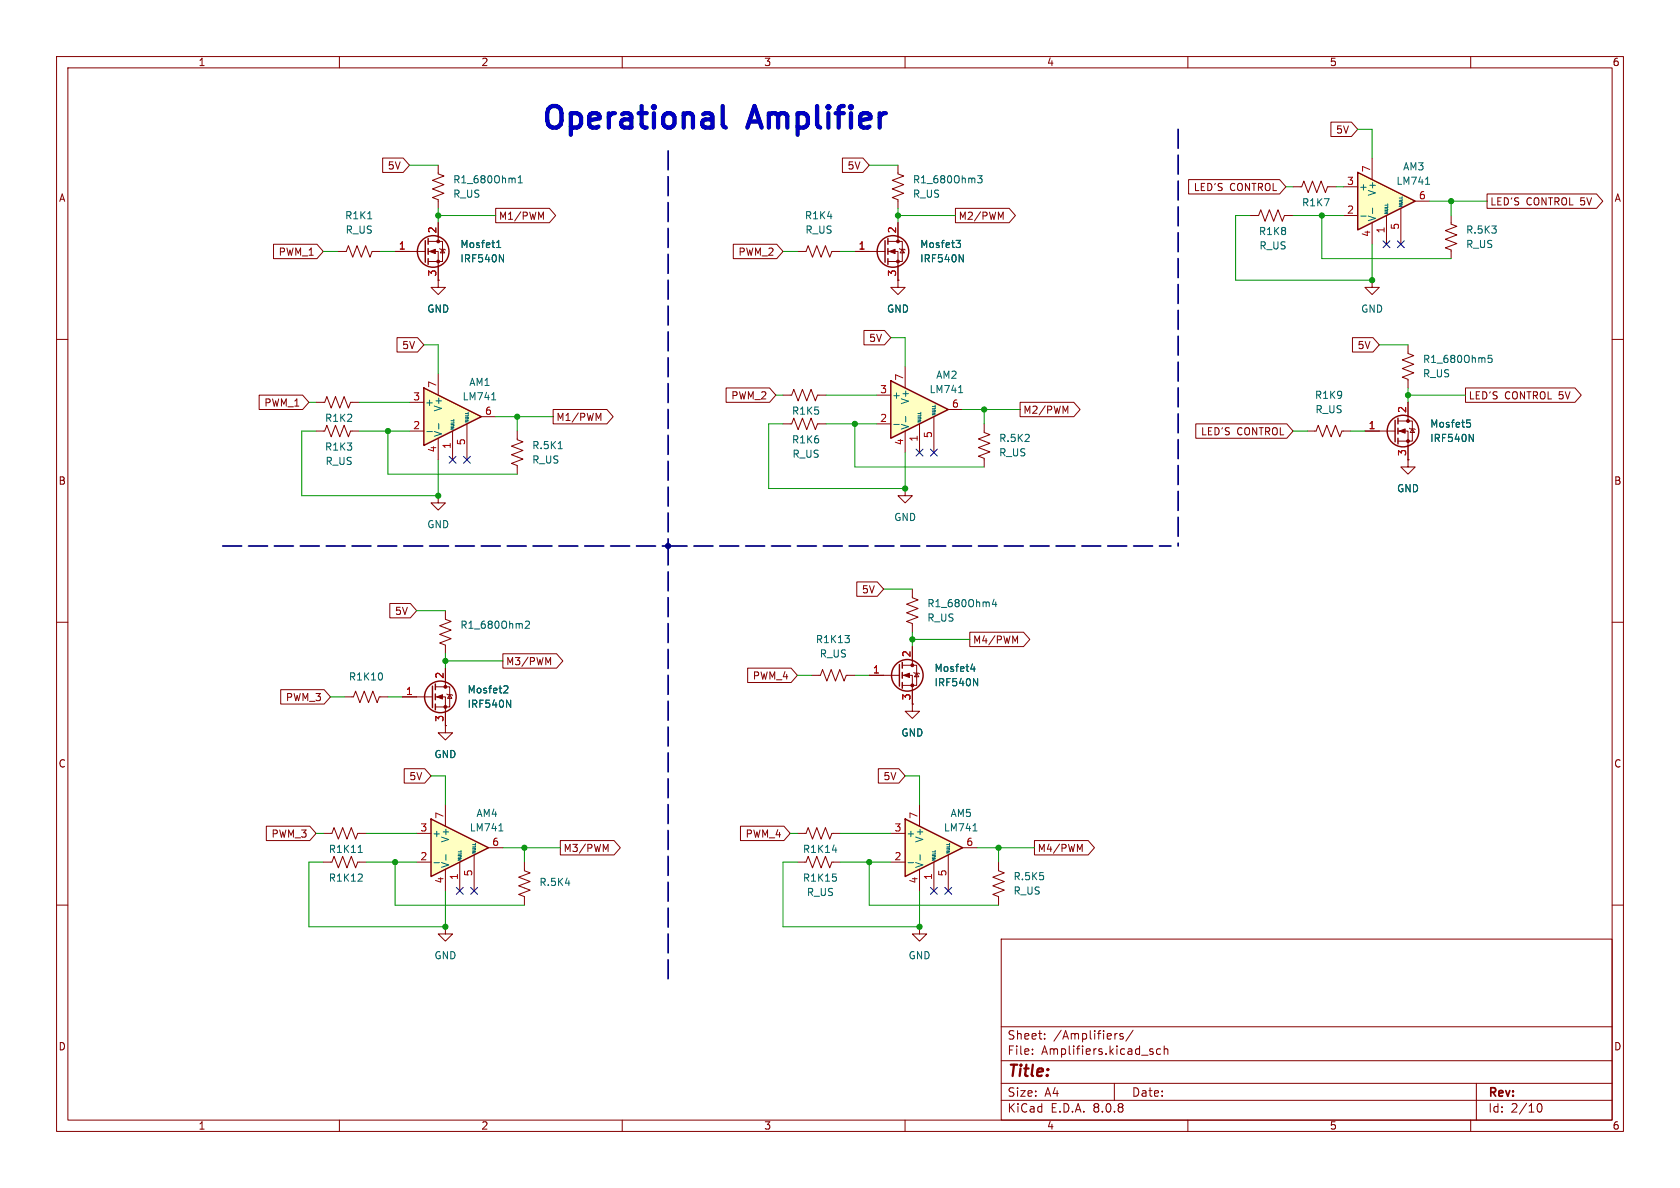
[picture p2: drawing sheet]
<svg xmlns="http://www.w3.org/2000/svg" width="297mm" height="210mm" viewBox="0 0 297 210" stroke-linecap="round" stroke-linejoin="round" font-family="sans-serif">
<g fill="none" stroke="#840000" stroke-width=".18">
<path d="M10 10h277v190h-277zM12 12h273v186h-273zM60 10v2M110 10v2M160 10v2M210 10v2M260 10v2M10 60h2M285 60h2M10 110h2M285 110h2M10 160h2"/>
<path d="M177 166h108v32h-108zM285 160h2M60 198v2M110 198v2M160 198v2M177 194.5h108M177 191.5h108M177 187.5h108M177 181.5h108M182.5 186.3v.1M182.5 185.5v.1M184.7 183.6v.1"/>
<path d="M184.7 182.8v.1M197 191.5v3M197.5 182.7l-.3 .1M198.5 182.8l-.3-.1-.2 .2v.2l.5 .2v.3h-.5M200.3 182.1l-1.3 2M203.7 185.9l.2 .2-.2 .3M203.7 185.4l.1 .1M205.2 185.5l-.5-.1-.2 .3v.4l.1 .2h.6M205.8 185.5l.2-.1 .4 .1 .1 .9M205.8 184.9v1.5M210 198v2M260 198v2"/>
<path d="M261 191.5v6.5M271.7 195.7l.2-.5 .2-.1a.81 .81 0 0 1 .6 .6 .81 .81 0 0 1-.3 .8h-.4l-.3-.5"/>
</g>
<path d="M160 144.8l10.2 5.1-10.2 5z" fill="#ffffc2"/>
<g fill="none" stroke="#840000" stroke-width=".25">
<path d="M159 117.5v3.8M159.5 117.1v1M159.5 118.9v1M159.5 120.7v1M160 144.8l10.2 5.1-10.2 5z"/>
<circle cx="160.4" cy="119.4" r="2.79"/>
</g>
<g fill="none" stroke="#840000" stroke-width=".18">
<path d="M77.5 29.2v1.5l1 .4-2 .8 2 .7-2 .8 2 .8-2 .7 1 .4v1.5M221 38.1h1.5l.4-1 .7 2 .8-2 .8 2 .7-2 .8 2 .4-1h1.5M242.6 49.5v1.3h1.2l-1.2 1.3-1.3-1.3h1.3M242.6 49.5h.1M55.9 71.1h1.5l.4-1 .7 2 .8-2 .8 2 .7-2 .8 2 .4-1h1.5M91.4 76.2v1.5l1.1 .4-2.1 .8 2.1 .7-2.1 .8 2.1 .8-2.1 .7 1 .4v1.5M138.4 69.9h1.6l.3-1.1 .8 2.1 .8-2.1 .7 2.1 .8-2.1 .7 2.1 .4-1h1.5M138.4 74.9h1.6l.3-1 .8 2 .8-2 .7 2 .8-2 .7 2 .4-1h1.5M231.1 76.2h1.6l.3-1 .8 2 .8-2 .7 2 .8-2 .8 2 .3-1h1.6M153.7 119.4h5.3M159.5 119.4h1.8v5.1M159.5 117.6h2.6v3.6h-2.6"/>
<path d="M161.3 104.1v1.6l1 .3-2 .8 2 .8-2 .7 2 .8-2 .8 1 .3v1.6M161.3 114.3v3.3M161.5 118.9l.2 .1h.7l.2 .1M162.1 119l.3 .6h-.7zM61 123.2h1.5l.4-1 .7 2 .8-2 .8 2 .7-2 .8 2 .4-1h1.5M78.7 128.3v1.2h1.3l-1.3 1.3-1.2-1.3h1.2M78.7 128.3h.1M161.3 124.5v1.2h1.3l-1.3 1.3-1.3-1.3h1.3M161.3 124.5h.1M57.1 152.4h1.6l.4-1 .7 2 .8-2 .7 2 .8-2 .8 2 .3-1h1.6M57.1 147.3h1.6l.4-1 .7 2 .8-2 .7 2 .8-2 .8 2 .3-1h1.6M157.5 152.4h2.5"/>
<path d="M157.5 147.3h2.5M162.6 142.2v3.9M162.6 153.7v3.8M165.1 152.4v5.1M167.6 151.1v6.4M170.2 149.9h2.5M176.5 152.4v1.5l1 .4-2 .8 2 .7-2 .8 2 .8-2 .7 1 .4v1.5M78.7 163.8v1.3h1.3l-1.3 1.3-1.2-1.3h1.2M78.7 163.8h.1"/>
</g>
<g fill="none" stroke="#006464" stroke-width=".18">
<path d="M91.6 32.3h.7M91.6 31.4l.4-.3v1.2M98.7 79.3h.7M67.5 119.1l.1 .3-.1 .7M171.6 118.3h.8M172.1 120l.7 1.2v-1.2M172.2 117.8v.9M175.7 105.9l-.3 .9h.8M176 106.4v.9M63.3 150.7h.8M63.9 154.6l.2 .1-.1 .3-.7 .8h.8M160.5 152.5h1"/>
<path d="M162.7 151.1v1M164.8 151.8h.5l-.5 .3h.5M164.8 151.5h.4M164.8 151.2h.4M164.8 151h.5M164.8 150.6h.5M167.4 150.5h.5l-.5 .3h.5M167.4 150.2h.4M167.4 150h.4M167.4 149.7h.5M167.4 149.3h.5M172 146.9h.7"/>
</g>
<g fill="#840000" stroke="#840000" stroke-width=".18">
<path d="M159.8 119.4l1-.4v.8z"/>
<circle cx="161.3" cy="121.2" r=".25"/>
<circle cx="161.3" cy="117.6" r=".25"/>
</g>
<path d="M240 30.5l10.2 5.1-10.2 5z" fill="#ffffc2"/>
<path d="M240 30.5l10.2 5.1-10.2 5z" fill="none" stroke="#840000" stroke-width=".25"/>
<path d="M237.5 38.1h2.5M237.5 33h2.5M242.6 27.9v3.9M242.6 39.4v3.8M245.1 38.1v5.1M247.6 36.8v6.4M250.2 35.6h2.5M141 44.5h1.5l.4-1.1 .7 2.1 .8-2.1 .8 2.1 .7-2.1 .8 2.1 .4-1h1.5M55.9 76.2h1.5l.4-1 .7 2 .8-2 .8 2 .7-2 .8 2 .4-1h1.5M77.5 87.6v1.3h1.2l-1.2 1.3-1.3-1.3h1.3M77.5 87.6h.1" fill="none" stroke="#840000" stroke-width=".18"/>
<g fill="none" stroke="#006464" stroke-width=".18">
<path d="M240.6 38.2h.9M242.7 36.8v1M244.8 37.5h.5l-.5 .3h.5M244.8 37.2h.4M244.8 36.9h.4M244.8 36.7h.5M244.8 36.3h.5M247.4 36.2h.5l-.5 .3h.5M247.4 35.9h.4M247.4 35.7h.4M247.4 35.4h.5M247.4 35h.5"/>
<path d="M252 32.6h.7"/>
</g>
<path d="M74.9 68.6l10.2 5.1-10.2 5z" fill="#ffffc2"/>
<g fill="none" stroke="#840000" stroke-width=".25">
<path d="M75.2 42.5v3.9M75.7 42.2v1M75.7 43.9v1.1M75.7 45.7v1M156.5 42.5v3.9M157 42.2v1M157 43.9v1.1M157 45.7v1M74.9 68.6l10.2 5.1-10.2 5zM246.6 74.3v3.8M247.1 73.9v1M247.1 75.7v1"/>
<path d="M247.1 77.5v1"/>
<circle cx="76.6" cy="44.4" r="2.79"/>
<circle cx="157.9" cy="44.4" r="2.79"/>
<circle cx="248" cy="76.2" r="2.79"/>
</g>
<g fill="none" stroke="#840000" stroke-width=".18">
<path d="M77.5 39.4v3.3M158.7 39.4v3.3M228.6 33h1.5l.4-1 .8 2 .7-2 .8 2 .8-2 .7 2 .4-1h1.5M59.7 44.5h1.5l.4-1.1 .8 2.1 .7-2.1 .8 2.1 .7-2.1 .8 2.1 .4-1h1.5M69.8 44.5h5.4M75.7 44.5h1.8v5M75.7 42.7h2.5v3.5h-2.5M77.5 49.5v1.3h1.2l-1.2 1.3-1.3-1.3h1.3M77.5 49.5h.1M77.7 43.9l.2 .2h.7l.1 .1M78.2 44.1l.4 .6h-.7zM151.1 44.5h5.4"/>
<path d="M157 44.5h1.7v5M157 42.7h2.5v3.5h-2.5M159 43.9l.1 .2h.8l.1 .1M159.5 44.1l.4 .6h-.8zM72.4 76.2h2.5M72.4 71.1h2.5M77.5 66v3.9M77.5 77.5v3.8M80 76.2v5.1M82.5 74.9v6.4M85.1 73.7h2.5M174 74.9v1.6l1 .3-2 .8 2 .8-2 .7 2 .8-2 .7 1 .4v1.6"/>
<path d="M241.3 76.2h5.3M247.1 76.2h1.8v5.1M247.1 74.4h2.6v3.6h-2.6M248.9 61v1.5l1 .4-2 .7 2 .8-2 .8 2 .7-2 .8 1 .4v1.5M248.9 71.1v3.3M249.2 75.7l.1 .1h.8l.1 .1M249.7 75.8l.4 .7h-.8zM160 86.4v1.2h1.3l-1.3 1.3-1.3-1.3h1.3M160 86.4h.1M248.9 81.3v1.3h1.3l-1.3 1.2-1.3-1.2h1.3M248.9 81.3h.1M143.5 119.4h1.5l.4-1 .8 2 .7-2 .8 2 .8-2 .7 2 .4-1h1.5"/>
<path d="M162.6 163.8v1.3h1.2l-1.2 1.3-1.3-1.3h1.3M162.6 163.8h.1"/>
</g>
<g fill="none" stroke="#006464" stroke-width=".18">
<path d="M65 38.7h.7M87.8 43.8h.7M87.8 42.9l.4-.4v1.3M88.3 45l.7 1.3v-1.3M169 42.5h.8l-.4 .5 .3 .1 .1 .4-.2 .3h-.4M169.6 45l.7 1.3v-1.3M75.5 76.3h.9M77.6 74.9v1M79.7 75.6h.5l-.5 .3h.5M79.7 75.3h.4M79.7 75h.4M79.7 74.8h.5"/>
<path d="M79.7 74.4h.5M82.3 74.3h.5l-.5 .3h.5M82.3 74h.4M82.3 73.8h.4M82.3 73.5h.5M82.3 73.1h.5M86.9 70.7h.7M259.3 74.2h.6M259.4 74.7h.3l.3 .3-.1 .4-.5 .1M259.7 76.8l.8 1.2v-1.2M263.7 62.8h-.6v.6l.1-.1 .5 .1 .1 .1-.1 .5-.2 .1-.4-.1M149.4 112.3h.8l-.5 .5"/>
<path d="M150 112.9l.2 .2-.2 .4"/>
</g>
<g fill="#840000" stroke="#840000" stroke-width=".18">
<path d="M157.2 44.5l1-.4v.7z"/>
<path d="M247.4 76.2l1-.4v.8z"/>
<path d="M75.9 44.5l1.1-.4v.7z"/>
<circle cx="158.7" cy="46.2" r=".25"/>
<circle cx="158.7" cy="42.7" r=".25"/>
<circle cx="248.9" cy="78" r=".25"/>
<circle cx="248.9" cy="74.4" r=".25"/>
<circle cx="77.5" cy="46.2" r=".25"/>
<circle cx="77.5" cy="42.7" r=".25"/>
</g>
<path d="M157.5 67.3l10.1 5.1-10.1 5.1z" fill="#ffffc2"/>
<path d="M157.5 67.3l10.1 5.1-10.1 5.1z" fill="none" stroke="#840000" stroke-width=".25"/>
<g fill="none" stroke="#840000" stroke-width=".18">
<path d="M158.7 29.2v1.5l1.1 .4-2.1 .8 2.1 .7-2.1 .8 2.1 .8-2.1 .7 1 .4v1.5M256.5 38.1v1.5l1.1 .4-2.1 .8 2.1 .7-2.1 .8 2.1 .8-2.1 .7 1 .4v1.5M158.7 49.5v1.3h1.3l-1.3 1.3-1.2-1.3h1.2M158.7 49.5h.1M154.9 74.9h2.6M154.9 69.9h2.6M160 64.8v3.8M160 76.2v3.8M162.6 74.9v5.1M165.1 73.7v6.3M167.6 72.4h2.6M141 147.3h1.5l.4-1 .7 2 .8-2 .8 2 .7-2 .8 2 .4-1h1.5"/>
<path d="M141 152.4h1.5l.4-1 .7 2 .8-2 .8 2 .7-2 .8 2 .4-1h1.5"/>
</g>
<g fill="none" stroke="#006464" stroke-width=".18">
<path d="M172.8 31.1h.8l-.4 .4 .4 .2v.5l-.2 .1-.6-.1M158 75h1M160.1 73.6v1M162.3 74.3h.5l-.5 .3h.5M162.3 74h.4M162.3 73.8h.4M162.3 73.5h.5M162.3 73.1h.5M164.8 73h.5l-.5 .3h.5M164.8 72.8h.4M164.8 72.5h.4M164.8 72.2h.5"/>
<path d="M164.8 71.8h.5M169.5 69.4h.7M147.2 150.3h.7M147.2 154.5h.6M147.8 155l.1 .2-.1 .5"/>
</g>
<path d="M76.2 144.8l10.2 5.1-10.2 5z" fill="#ffffc2"/>
<g fill="none" stroke="#840000" stroke-width=".25">
<path d="M76.5 121.3v3.8M77 120.9v1M77 122.7v1M77 124.5v1M76.2 144.8l10.2 5.1-10.2 5z"/>
<circle cx="77.9" cy="123.2" r="2.79"/>
</g>
<g fill="none" stroke="#840000" stroke-width=".18">
<path d="M67.6 27.9h3.7l1.1 1.3-1.1 1.3h-3.7zM77.5 39.4v2.5M87.6 36.8h9.5l1.1 1.3-1.1 1.3h-9.5zM95.6 38.4l.5-.9v1.3M148.9 27.9h3.7l1.1 1.3-1.1 1.3h-3.7zM158.7 39.4v2.5M168.9 36.8h9.5l1.1 1.3-1.1 1.3h-9.5zM176.9 38.4l.4-.9v1.3M210.1 31.7h16.1l1.1 1.3-1.1 1.3h-16.1zM235.3 21.6h3.6l1.1 1.3-1.1 1.2h-3.6zM262.9 34.3h19.3l1.2 1.3-1.2 1.2h-19.3zM48.4 43.2h7.6l1.1 1.3-1.1 1.2h-7.6z"/>
<path d="M69.8 44.5h2.6M70.2 59.7h3.6l1.1 1.3-1.1 1.2h-3.6zM77.5 49.5h.1M77.5 47v2.5M129.6 43.2h7.7l1.1 1.3-1.1 1.2h-7.7zM151.1 44.5h2.6M152.7 58.4h3.7l1.1 1.3-1.1 1.3h-3.7zM158.7 49.5h.1M158.7 47v2.5M239.1 59.7h3.6l1.1 1.3-1.1 1.2h-3.6zM45.8 69.8h7.7l1.1 1.3-1.1 1.3h-7.7zM97.8 72.4h9.5l1.1 1.3-1.1 1.2h-9.5z"/>
<path d="M105.8 74l.4-.9v1.2M128.4 68.6h7.6l1.2 1.3-1.2 1.2h-7.6zM180.3 71.1h9.5l1.1 1.3-1.1 1.3h-9.5zM188.4 72.7l.4-.9v1.3M211.4 74.9h16.1l1.1 1.3-1.1 1.3h-16.1zM241.3 76.2h2.5M248.9 71.1v2.6M248.9 78.7v2.6M259.1 68.6h19.3l1.1 1.3-1.1 1.2h-19.3zM248.9 81.3h.1M68.9 106.7h3.6l1.2 1.3-1.2 1.2h-3.6zM78.7 108v1.5l1.1 .4-2.1 .7 2.1 .8-2.1 .7 2.1 .8-2.1 .8 1 .3v1.6"/>
<path d="M78.7 118.1v3.3M88.9 115.6h9.5l1.1 1.2-1.1 1.3h-9.5zM96.9 117.1l.4-.9v1.3M132.2 118.1h7.7l1.1 1.3-1.1 1.3h-7.7zM151.5 102.9h3.6l1.1 1.2-1.1 1.3h-3.6zM153.7 119.4h2.5M161.3 114.3v2.5M171.4 111.8h9.5l1.2 1.2-1.2 1.3h-9.5zM179.5 113.3l.4-.9v1.3M49.6 121.9h7.7l1.1 1.3-1.1 1.3h-7.7zM71.1 123.2h5.4M71.5 135.9h3.6l1.1 1.3-1.1 1.2h-3.6z"/>
<path d="M77 123.2h1.7v5.1M77 121.4h2.5v3.6h-2.5M78.7 128.3h.1M79 122.7l.1 .1h.8l.1 .1M79.5 122.8l.4 .6h-.8zM155.3 135.9h3.6l1.1 1.3-1.1 1.2h-3.6zM161.3 124.5h.1M161.3 121.9v2.6M47.1 146h7.7l1.1 1.3-1.1 1.3h-7.7zM73.7 152.4h2.5M73.7 147.3h2.5M78.7 142.2v3.9"/>
<path d="M78.7 153.7v3.8M81.3 152.4v5.1M83.8 151.1v6.4M86.4 149.9h2.5M92.7 152.4v1.5l1 .4-2 .8 2 .7-2 .8 2 .8-2 .7 1 .4v1.5M99.1 148.6h9.5l1.1 1.3-1.1 1.2h-9.5zM107.1 150.2l.4-.9v1.2M130.9 146h7.7l1.1 1.3-1.1 1.3h-7.7zM182.9 148.6h9.5l1.1 1.3-1.1 1.2h-9.5zM190.9 150.2l.4-.9v1.2"/>
</g>
<g fill="none" stroke="#006464" stroke-width=".18">
<path d="M87.8 43.8h.7M87.8 42.9l.4-.4v1.3M88.3 45l.7 1.3v-1.3M169 42.5h.8l-.4 .5 .3 .1 .1 .4-.2 .3h-.4M169.6 45l.7 1.3v-1.3M259.3 74.2h.6M259.4 74.7h.3l.3 .3-.1 .4-.5 .1M259.7 76.8l.8 1.2v-1.2M92.9 109.9l.5-.1 .2 .4-.8 .9h.8M171.6 118.3h.8M172.1 120l.7 1.2v-1.2M172.2 117.8v.9"/>
<path d="M89.3 121.2l.4 .1 .1 .3-.8 .9h.8M89.6 123.8l.7 1.2v-1.2M76.7 152.5h1M78.8 151.1v1M81 151.8h.5l-.5 .3h.5M81 151.5h.4M81 151.2h.4M81 151h.5M81 150.6h.5M83.5 150.5h.5l-.5 .3h.5M83.5 150.2h.5M83.5 150h.5"/>
<path d="M83.5 149.7h.5M83.5 149.3h.5M88.2 146.9h.7M100 156.1h.7"/>
</g>
<g fill="#840000" stroke="#840000" stroke-width=".18">
<path d="M77.2 123.2l1-.4v.8z"/>
<circle cx="78.7" cy="125" r=".25"/>
<circle cx="78.7" cy="121.4" r=".25"/>
</g>
<path d="M127.8 18.7v3.3l.1 .4 .4 .2" fill="none" stroke="#0000c2" stroke-width=".76"/>
<path d="M118.1 26.7v69.8M208.3 22.9v73.6M39.4 96.5h78.7M118.1 96.5v77.5M118.1 96.5h88.9" fill="none" stroke="#000084" stroke-width=".3" stroke-dasharray="3.4 1.2"/>
<g fill="none" stroke="#009600" stroke-width=".18">
<path d="M72.4 29.2h5.1M77.5 38.1h10.1M77.5 36.8v2.6M153.7 29.2h5M158.7 38.1h10.2M158.7 36.8v2.6M221 38.1h-2.6v11.4h24.2v-6.3M227.3 33h1.3M228.6 38.1h8.9M233.7 38.1v7.6h22.8M236.2 33h1.3M240 22.9h2.6v5"/>
<path d="M252.7 35.6h10.2M256.5 35.6v2.5M57.1 44.5h2.6M67.3 44.5h2.5M138.4 44.5h2.6M148.6 44.5h2.5M157.5 59.7h2.5v5.1M54.6 71.1h1.3M55.9 76.2h-2.6v11.4h24.2v-6.3M63.5 76.2h8.9M63.5 71.1h8.9M68.6 76.2v7.6h22.8"/>
<path d="M74.9 61h2.6v5M87.6 73.7h10.2M91.4 73.7v2.5M137.2 69.9h1.2M138.4 74.9h-2.5v11.5h24.1v-6.4M146 69.9h8.9M146 74.9h8.9M151.1 74.9v7.7h22.9M170.2 72.4h10.1M174 72.4v2.5M228.6 76.2h2.5M238.8 76.2h2.5"/>
<path d="M243.8 61h5.1M248.9 68.6v2.5M248.9 69.9h10.2M73.7 108h5M78.7 115.6v2.5M78.7 116.8h10.2M141 119.4h2.5M151.1 119.4h2.6M156.2 104.1h5.1M161.3 113h10.1M161.3 111.8v2.5M58.4 123.2h2.6"/>
<path d="M68.6 123.2h2.5M76.2 137.2h2.5v5M160 137.2h2.6v5M55.9 147.3h1.2M57.1 152.4h-2.5v11.4h24.1v-6.3M64.8 152.4h8.9M64.8 147.3h8.9M69.8 152.4v7.6h22.9M88.9 149.9h10.2M92.7 149.9v2.5M139.7 147.3h1.3M141 152.4h-2.6v11.4h24.2v-6.3"/>
<path d="M148.6 152.4h8.9M148.6 147.3h8.9M153.7 152.4v7.6h22.8M172.7 149.9h10.2M176.5 149.9v2.5"/>
</g>
<g fill="none" stroke="#000084" stroke-width=".18">
<path d="M244.5 42.6l1.2 1.2M245.7 42.6l-1.2 1.2M247 42.6l1.3 1.2M248.3 42.6l-1.3 1.2M162 79.4l1.2 1.2M163.2 79.4l-1.2 1.2M164.5 79.4l1.2 1.2M165.7 79.4l-1.2 1.2M79.4 80.7l1.2 1.2M80.6 80.7l-1.2 1.2M81.9 80.7l1.3 1.2M83.2 80.7l-1.3 1.2"/>
<path d="M80.7 156.9l1.2 1.2M81.9 156.9l-1.2 1.2M83.2 156.9l1.2 1.2M84.4 156.9l-1.2 1.2M164.5 156.9l1.2 1.2M165.7 156.9l-1.2 1.2M167 156.9l1.2 1.2M168.2 156.9l-1.2 1.2"/>
</g>
<g fill="#009600" stroke="#009600" stroke-width=".18">
<circle cx="77.5" cy="38.1" r=".46"/>
<circle cx="248.9" cy="69.9" r=".46"/>
<circle cx="233.7" cy="38.1" r=".46"/>
<circle cx="256.5" cy="35.6" r=".46"/>
<circle cx="242.6" cy="49.5" r=".46"/>
<circle cx="162.6" cy="163.8" r=".46"/>
<circle cx="153.7" cy="152.4" r=".46"/>
<circle cx="176.5" cy="149.9" r=".46"/>
<circle cx="160" cy="86.4" r=".46"/>
<circle cx="174" cy="72.4" r=".46"/>
<circle cx="161.3" cy="113" r=".46"/>
<circle cx="151.1" cy="74.9" r=".46"/>
<circle cx="158.7" cy="38.1" r=".46"/>
<circle cx="92.7" cy="149.9" r=".46"/>
<circle cx="78.7" cy="163.8" r=".46"/>
<circle cx="78.7" cy="116.8" r=".46"/>
<circle cx="69.8" cy="152.4" r=".46"/>
<circle cx="91.4" cy="73.7" r=".46"/>
<circle cx="68.6" cy="76.2" r=".46"/>
<circle cx="77.5" cy="87.6" r=".46"/>
</g>
<circle cx="118.1" cy="96.5" r=".46" fill="#000084" stroke="#000084" stroke-width=".18"/>
<g font-size="5.3" fill="#0000c2">
<text x="95.3" y="23.9">Operational</text>
<text x="132.5" y="23.9">Amplifier</text>
</g>
<text font-size="2.8" fill="#840000" x="178" y="190.9">Title:</text>
<g font-size="2.1" fill="#840000">
<text x="178" y="184">Sheet:</text>
<text x="186.2" y="184">/Amplifiers/</text>
<text x="178" y="186.7">File:</text>
<text x="184.1" y="186.7">Amplifiers.kicad_sch</text>
<text x="178" y="196.9">KiCad</text>
<text x="178" y="194.1">Size:</text>
<text x="184.7" y="194.1">A4</text>
<text x="185.7" y="196.9">E.D.A.</text>
<text x="193.3" y="196.9">8.0.8</text>
<text x="200" y="194.1">Date:</text>
<text x="263" y="194.3">Rev:</text>
<text x="263" y="196.9">Id:</text>
<text x="267.1" y="196.9">2/10</text>
</g>
<g font-size="1.8" fill="#840000">
<text x="35" y="11.9">1</text>
<text x="85" y="11.9">2</text>
<text x="135" y="11.9">3</text>
<text x="185" y="11.9">4</text>
<text x="235" y="11.9">5</text>
<text x="285" y="11.9">6</text>
<text x="236.1" y="23.8">5V</text>
<text x="10.3" y="35.9">A</text>
<text x="68.5" y="30.2">5V</text>
<text x="149.7" y="30.2">5V</text>
<text x="210.9" y="34">LED'S</text>
<text x="217.4" y="34">CONTROL</text>
<text x="285.3" y="35.9">A</text>
<text x="88.1" y="39.1">M1/PWM</text>
<text x="169.4" y="39.1">M2/PWM</text>
<text x="263.4" y="36.5">LED'S</text>
<text x="269.8" y="36.5">CONTROL 5V</text>
<text x="49.2" y="45.4">PWM_1</text>
<text x="130.4" y="45.4">PWM_2</text>
<text x="71" y="61.9">5V</text>
<text x="153.5" y="60.6">5V</text>
<text x="239.9" y="61.9">5V</text>
<text x="129.2" y="70.8">PWM_2</text>
<text x="259.6" y="70.8">LED'S</text>
<text x="266" y="70.8">CONTROL 5V</text>
<text x="46.6" y="72.1">PWM_1</text>
<text x="98.3" y="74.6">M1/PWM</text>
<text x="180.8" y="73.3">M2/PWM</text>
<text x="212.2" y="77.2">LED'S</text>
<text x="218.6" y="77.2">CONTROL</text>
<text x="10.3" y="85.9">B</text>
<text x="285.3" y="85.9">B</text>
<text x="152.3" y="105.1">5V</text>
<text x="69.7" y="108.9">5V</text>
<text x="171.9" y="114">M4/PWM</text>
<text x="89.4" y="117.8">M3/PWM</text>
<text x="50.4" y="124.1">PWM_3</text>
<text x="133" y="120.3">PWM_4</text>
<text x="10.3" y="135.9">C</text>
<text x="285.3" y="135.9">C</text>
<text x="72.3" y="138.1">5V</text>
<text x="156.1" y="138.1">5V</text>
<text x="47.9" y="148.3">PWM_3</text>
<text x="131.7" y="148.3">PWM_4</text>
<text x="99.5" y="150.8">M3/PWM</text>
<text x="183.4" y="150.8">M4/PWM</text>
<text x="10.3" y="185.9">D</text>
<text x="285.3" y="185.9">D</text>
<text x="35" y="199.9">1</text>
<text x="85" y="199.9">2</text>
<text x="135" y="199.9">3</text>
<text x="185" y="199.9">4</text>
<text x="235" y="199.9">5</text>
<text x="285" y="199.9">6</text>
</g>
<g font-size="1.8" fill="#006464">
<text x="80" y="32.6">R1_680Ohm1</text>
<text x="80" y="35.2">R_US</text>
<text x="161.3" y="32.6">R1_680Ohm3</text>
<text x="161.3" y="35.2">R_US</text>
<text x="240.2" y="33.9">+</text>
<text x="243.4" y="34.7" transform="rotate(-90 243.4 34.7)">V+</text>
<text x="246.8" y="32.9">LM741</text>
<text x="248" y="30.3">AM3</text>
<text x="60.9" y="39">R1K1</text>
<text x="61" y="41.5">R_US</text>
<text x="142.2" y="39">R1K4</text>
<text x="142.3" y="41.5">R_US</text>
<text x="222.5" y="41.8">R1K8</text>
<text x="230.1" y="36.7">R1K7</text>
<text x="243.4" y="39.2" transform="rotate(-90 243.4 39.2)">V-</text>
<text x="259.1" y="41.5">R.5K3</text>
<text x="81.3" y="44">Mosfet1</text>
<text x="81.3" y="46.6">IRF540N</text>
<text x="162.6" y="44">Mosfet3</text>
<text x="162.6" y="46.6">IRF540N</text>
<text x="222.6" y="44.3">R_US</text>
<text x="259.1" y="44">R_US</text>
<text x="75.4" y="55.5">GND</text>
<text x="156.7" y="55.5">GND</text>
<text x="240.5" y="55.5">GND</text>
<text x="251.5" y="64.4">R1_680Ohm5</text>
<text x="75.1" y="72">+</text>
<text x="81.7" y="71">LM741</text>
<text x="82.9" y="68.4">AM1</text>
<text x="157.6" y="70.7">+</text>
<text x="160.9" y="71.6" transform="rotate(-90 160.9 71.6)">V+</text>
<text x="164.2" y="69.7">LM741</text>
<text x="165.4" y="67.2">AM2</text>
<text x="232.4" y="70.7">R1K9</text>
<text x="251.5" y="66.9">R_US</text>
<text x="57.4" y="74.8">R1K2</text>
<text x="78.3" y="77.3" transform="rotate(-90 78.3 77.3)">V-</text>
<text x="78.3" y="72.8" transform="rotate(-90 78.3 72.8)">V+</text>
<text x="139.9" y="73.5">R1K5</text>
<text x="160.9" y="76.1" transform="rotate(-90 160.9 76.1)">V-</text>
<text x="232.5" y="73.3">R_US</text>
<text x="252.7" y="75.8">Mosfet5</text>
<text x="57.4" y="79.9">R1K3</text>
<text x="57.5" y="82.4">R_US</text>
<text x="94" y="79.6">R.5K1</text>
<text x="94" y="82.1">R_US</text>
<text x="139.9" y="78.6">R1K6</text>
<text x="140" y="81.1">R_US</text>
<text x="176.5" y="78.3">R.5K2</text>
<text x="176.5" y="80.9">R_US</text>
<text x="252.7" y="78.3">IRF540N</text>
<text x="246.9" y="87.2">GND</text>
<text x="75.4" y="93.6">GND</text>
<text x="158" y="92.3">GND</text>
<text x="163.8" y="107.5">R1_680Ohm4</text>
<text x="81.3" y="111.4">R1_680Ohm2</text>
<text x="144.1" y="113.9">R1K13</text>
<text x="163.8" y="110.1">R_US</text>
<text x="144.8" y="116.4">R_US</text>
<text x="165.1" y="119">Mosfet4</text>
<text x="61.6" y="120.5">R1K10</text>
<text x="82.6" y="122.8">Mosfet2</text>
<text x="82.6" y="125.3">IRF540N</text>
<text x="165.1" y="121.5">IRF540N</text>
<text x="159.3" y="130.4">GND</text>
<text x="76.7" y="134.2">GND</text>
<text x="76.3" y="148.2">+</text>
<text x="79.6" y="149" transform="rotate(-90 79.6 149)">V+</text>
<text x="83" y="147.2">LM741</text>
<text x="84.1" y="144.6">AM4</text>
<text x="160.1" y="148.2">+</text>
<text x="163.4" y="149" transform="rotate(-90 163.4 149)">V+</text>
<text x="166.8" y="147.2">LM741</text>
<text x="167.9" y="144.6">AM5</text>
<text x="58" y="151">R1K11</text>
<text x="79.6" y="153.5" transform="rotate(-90 79.6 153.5)">V-</text>
<text x="141.8" y="151">R1K14</text>
<text x="163.4" y="153.5" transform="rotate(-90 163.4 153.5)">V-</text>
<text x="179.1" y="155.8">R.5K5</text>
<text x="58" y="156.1">R1K12</text>
<text x="95.3" y="156.8">R.5K4</text>
<text x="141.8" y="156.1">R1K15</text>
<text x="142.5" y="158.6">R_US</text>
<text x="179.1" y="158.3">R_US</text>
<text x="76.7" y="169.8">GND</text>
<text x="160.5" y="169.8">GND</text>
</g>
<g font-size="1.8" fill="#a90000">
<text x="238.1" y="32.8">3</text>
<text x="242.3" y="30.6" transform="rotate(-90 242.3 30.6)">7</text>
<text x="250.8" y="35.3">6</text>
<text x="77.2" y="41.3" transform="rotate(-90 77.2 41.3)">2</text>
<text x="158.5" y="41.3" transform="rotate(-90 158.5 41.3)">2</text>
<text x="238.1" y="37.8">2</text>
<text x="242.3" y="42" transform="rotate(-90 242.3 42)">4</text>
<text x="244.9" y="41.3" transform="rotate(-90 244.9 41.3)">1</text>
<text x="247.4" y="40.7" transform="rotate(-90 247.4 40.7)">5</text>
<text x="70.4" y="44.2">1</text>
<text x="151.7" y="44.2">1</text>
<text x="77.2" y="49" transform="rotate(-90 77.2 49)">3</text>
<text x="158.5" y="49" transform="rotate(-90 158.5 49)">3</text>
<text x="73" y="70.9">3</text>
<text x="77.2" y="68.7" transform="rotate(-90 77.2 68.7)">7</text>
<text x="155.5" y="69.6">3</text>
<text x="159.8" y="67.4" transform="rotate(-90 159.8 67.4)">7</text>
<text x="73" y="75.9">2</text>
<text x="85.7" y="73.4">6</text>
<text x="155.5" y="74.7">2</text>
<text x="164.8" y="77.5" transform="rotate(-90 164.8 77.5)">5</text>
<text x="168.2" y="72.1">6</text>
<text x="241.9" y="75.9">1</text>
<text x="248.7" y="73.1" transform="rotate(-90 248.7 73.1)">2</text>
<text x="77.2" y="80.1" transform="rotate(-90 77.2 80.1)">4</text>
<text x="79.8" y="79.4" transform="rotate(-90 79.8 79.4)">1</text>
<text x="82.3" y="78.8" transform="rotate(-90 82.3 78.8)">5</text>
<text x="159.8" y="78.8" transform="rotate(-90 159.8 78.8)">4</text>
<text x="162.3" y="78.2" transform="rotate(-90 162.3 78.2)">1</text>
<text x="248.7" y="80.7" transform="rotate(-90 248.7 80.7)">3</text>
<text x="154.2" y="119.1">1</text>
<text x="161" y="116.3" transform="rotate(-90 161 116.3)">2</text>
<text x="71.7" y="122.9">1</text>
<text x="78.5" y="120.1" transform="rotate(-90 78.5 120.1)">2</text>
<text x="161" y="123.9" transform="rotate(-90 161 123.9)">3</text>
<text x="78.5" y="127.7" transform="rotate(-90 78.5 127.7)">3</text>
<text x="74.2" y="147.1">3</text>
<text x="78.5" y="144.9" transform="rotate(-90 78.5 144.9)">7</text>
<text x="86.9" y="149.6">6</text>
<text x="158" y="147.1">3</text>
<text x="162.3" y="144.9" transform="rotate(-90 162.3 144.9)">7</text>
<text x="170.7" y="149.6">6</text>
<text x="74.2" y="152.1">2</text>
<text x="81" y="155.6" transform="rotate(-90 81 155.6)">1</text>
<text x="83.6" y="155" transform="rotate(-90 83.6 155)">5</text>
<text x="158" y="152.1">2</text>
<text x="164.8" y="155.6" transform="rotate(-90 164.8 155.6)">1</text>
<text x="167.4" y="155" transform="rotate(-90 167.4 155)">5</text>
<text x="78.5" y="156.3" transform="rotate(-90 78.5 156.3)">4</text>
<text x="162.3" y="156.3" transform="rotate(-90 162.3 156.3)">4</text>
</g>
<g font-size=".7" fill="#006464">
<text x="245.6" y="38" transform="rotate(-90 245.6 38)">NULL</text>
<text x="248.1" y="36.7" transform="rotate(-90 248.1 36.7)">NULL</text>
<text x="80.5" y="76.1" transform="rotate(-90 80.5 76.1)">NULL</text>
<text x="83" y="74.8" transform="rotate(-90 83 74.8)">NULL</text>
<text x="163" y="74.8" transform="rotate(-90 163 74.8)">NULL</text>
<text x="165.6" y="73.5" transform="rotate(-90 165.6 73.5)">NULL</text>
<text x="81.8" y="152.3" transform="rotate(-90 81.8 152.3)">NULL</text>
<text x="84.3" y="151" transform="rotate(-90 84.3 151)">NULL</text>
<text x="165.6" y="152.3" transform="rotate(-90 165.6 152.3)">NULL</text>
<text x="168.1" y="151" transform="rotate(-90 168.1 151)">NULL</text>
</g>
</svg>
